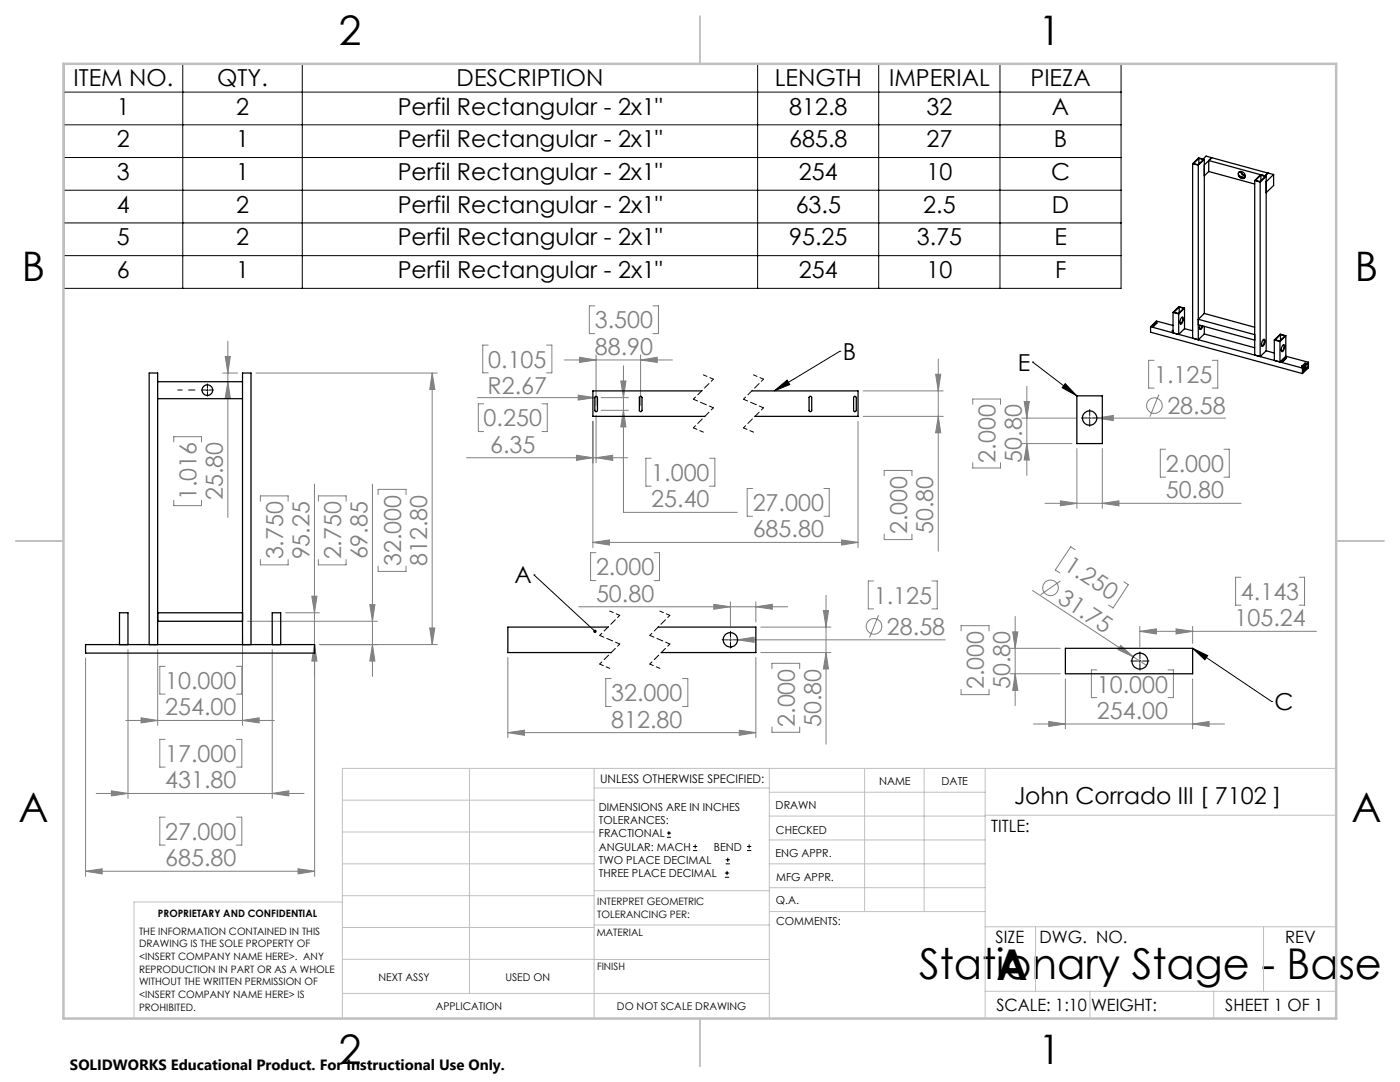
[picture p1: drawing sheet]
<svg xmlns="http://www.w3.org/2000/svg" width="279mm" height="216mm" viewBox="0 0 279 216" stroke-linecap="round" stroke-linejoin="round" font-family="sans-serif">
<g fill="none" stroke="#808080" stroke-width=".2">
<path d="M44.5 74.4h2.9M44.9 71.1h1.1l-.5 3.3zM45.5 76.2l.5 3.2h-1.1zM45.5 68.1v35.2M51.1 74.4h36.2M86.3 74.4l.5 3.3h-1zM86.3 74.4v54.2M95.3 79.3h23.7M97.4 68.9h-1.1v5.5h1.1M109.1 68.9h1v5.5h-1M112.6 71.8h21.6M115.4 78.8l3.3 .5-3.3 .5z"/>
<path d="M115.7 71.3l3.3 .5-3.3 .5zM118.7 61h-1.1v5.6h1.1M119 70.8v10.1M120 79.3h5.4M123.9 76h1l-.5 3.3zM124.4 73v29.2h22.7M127.8 70.8v10.1M127.8 71.8l3.4-.5v1zM130.3 61h1.1v5.6h-1.1M172.3 78h15.9M186.7 74.7h1l-.4 3.3zM187.3 71.6v38.4"/>
<path d="M204.9 77.1v17.8M230.3 71.9h-1.1v5.5h1.1M231.3 78.7l-1.8 4.4M241.9 71.9h1.1v5.5h-1.1M34.7 88.2v-1.1h5.5v1.1M34.7 99.8v1.1h5.5v-1.1M62.8 96.6v38.4M74.3 96.6v38.4M75.5 98.7v-1.1h5.5v1.1M93.1 91.3h32.2M96.5 80.6h-1v5.5h1M108.2 80.6h1v5.5h-1"/>
<path d="M115 90.8l3.3 .5-3.3 .6zM118.3 84.1v25.2M119 91.3l3.3-.5v1.1zM119 82.9v9.5M120 81.9h5.4M124.4 81.9l.5 3.3h-1zM130 91.4h-1.1v5.6h1.1M141.6 91.4h1.1v5.6h-1.1M150.2 97.5h-1.1v5.5h1.1M164.4 97.5h1.1v5.5h-1.1M171.2 84.1v25.2M172.3 83.1h15.9"/>
<path d="M176.5 94.9v-1h5.5v1M187.3 83.1l.4 3.3h-1zM194.1 80.7v-1.1h5.6v1.1M194.1 92.3v1.1h5.6v-1.1M203.9 83.4h10.9M203.9 88.5h10M204.4 80.1h1l-.5 3.3zM204.9 88.5l.5 3.3h-1zM211.6 99.9l3.3 .5-3.3 .5zM214.9 89.5v11.9M216 83.4h28.6M218.9 83.4l3.3-.5v1z"/>
<path d="M220 89.5v11.9M232.6 89.6h-1v5.6h1M244.3 89.6h1v5.6h-1M52 100v-1h5.5v1M52 111.7v1h5.5v-1M62.2 119h1.1l-.5 3.3zM63.5 111.7v1h5.6v-1M63.5 100v-1h5.6v1M75.5 113v1h5.5v-1M118.3 108.2l3.3-.5v1.1zM118.3 108.2h52.9M118.9 110.3h-1v5.6h1"/>
<path d="M130.6 110.3h1v5.6h-1M164.9 118.8v29.7M168 107.7l3.2 .5-3.2 .6zM174.3 115.9h-1v5.6h1M176.5 106.6v1.1h5.5v-1.1M186 115.9h1v5.6h-1M206.1 117.8l22.7 15M208.6 100.4h39.1M211.6 115.9l-3.9 2.8M214.6 109.7l-.9-.6-3.1 4.6 .9 .6M220 100.4l3.3-.5v1zM224.3 116.1l.9 .6-3.1 4.6-.9-.6"/>
<path d="M247.6 115.2h-1v5.6h1M259.3 115.2h1v5.6h-1M17.1 131.3v43.6M25.5 129.6v29.7M31.5 129.6v15.1M32.9 133h-1v5.5h1M47.2 133h1.1v5.5h-1.1M48.4 127.2v17.5M49.4 124h25.9M54.3 129.6v29.7M57 122.3h6.7M62.8 128.6l.5 3.3h-1.1z"/>
<path d="M62.8 131.3v43.6M63.8 128.6h23.5M73.8 120.6h1l-.5 3.4zM74.3 128.6l.5 3.3h-1zM85.8 125.3h1l-.5 3.3zM101.4 131.2v16M115.5 121.1h41.7M122 135.4h-1.1v5.6h1.1M136.2 135.4h1.1v5.6h-1.1M142.5 120.6l3.3 .5-3.3 .5zM144.3 127.7h44.3M145.8 120.1v4.9"/>
<path d="M147.2 127.7l3.3-.6v1.1zM150.8 131.2v16M150.8 120.1v4M150.8 121.1l3.3-.5v1zM151.8 125.1h14M151.8 130.2h14M154.1 133.4v-1h5.5v1M164.3 121.8h1l-.4 3.3zM164.9 130.2l.4 3.3h-1zM175.3 122.8l-1.8 4.4M191.8 125.9v-1.1h5.6v1.1M191.8 137.5v1.1h5.6v-1.1"/>
<path d="M201.6 134.4h10M201.6 129.4h10M202.1 126.1h1l-.5 3.3zM202.6 134.4l.5 3.4h-1zM202.6 123v17.8M212.6 135.5v10M218.9 133.7h-1.1v5.5h1.1M223.7 128.8l2.5 2.3-3.1-1.5zM227.5 126l3.3-.5v1zM227.5 125v4.1M227.5 126h35.2M233.1 133.7h1.1v5.5h-1.1"/>
<path d="M234.7 125.5l3.3 .5-3.3 .5zM238 125v3.4M238 135.5v10M19.2 158.3h41.5M22.2 157.8l3.3 .5-3.3 .5zM25.1 143.8h29.7M28.2 143.2l3.3 .6-3.3 .5zM32.9 147.5h-1v5.6h1M47.2 147.5h1.1v5.6h-1.1M48.4 143.8l3.3-.6v1.1zM54.3 158.3l3.3-.5v1zM101.4 146.2h49.4"/>
<path d="M101.4 146.2l3.3-.5v1zM147.5 145.7l3.3 .5-3.3 .5zM154.1 145.1v1h5.5v-1M206.3 144.5h38.1M209.3 144l3.3 .5-3.3 .5zM238 144.5l3.3-.5v1zM17.1 173.8l3.3-.4v1zM17.1 173.8h45.7M32.9 163.1h-1v5.5h1M47.2 163.1h1.1v5.5h-1.1M59.5 173.4l3.3 .4-3.3 .6z"/>
<circle cx="230.4" cy="80.9" r="1.56"/>
<circle cx="209.7" cy="117.3" r="1.56"/>
<circle cx="174.4" cy="125" r="1.55"/>
</g>
<g fill="none" stroke="#000" stroke-width=".2">
<path d="M12.7 12.7h211v44.8h-211zM12.7 18.4h211M36.5 12.7v44.8M60.3 12.7v44.8M151.2 12.7v44.8M175.4 12.7v44.8M199.6 12.7v44.8M12.7 24.9h211M12.7 31.4h211M12.7 38h211M12.7 44.5h211M12.7 51h211"/>
<path d="M41.2 77.9h.4M41.4 77.7v.3M154.5 78l2.6-2.2 .5 .9zM167.6 70.1h.1M167.6 70.1l-13.1 7.9M206.1 72.2h.1M206.1 72.2l8.8 6.8M212.6 76.6l2.3 2.4-2.9-1.6zM217.2 83.4h.5M217.5 83.2v.5M106.6 114.7h.1M106.6 114.7l12.1 11.3"/>
<path d="M145.5 127.7h.5M145.8 127.4v.5M227.2 131.9h.5M227.5 131.7v.5M238 129.4l3 1.4-.5 .9zM238 129.4l15.8 10.6M253.8 140h.1M133.1 167.1h.8M133.1 166.2h.8M133.5 165.8v.9M138.3 169.7h.8M138.3 168.9h.8"/>
<path d="M138.7 168.5v.8M144.7 175h.8M144.7 174.2h.8M144.8 172.4h.9M144.8 171.6h.9M145.1 173.8v.8M145.2 171.1v.9M149.1 169.7h.8M149.1 168.9h.8M149.5 168.5v.8"/>
</g>
<g fill="none" stroke="#000" stroke-width=".2" stroke-dasharray="15.2 1.3 1.3 1.3">
<path d="M41.4 77.5v-.9M41.4 78.2v.8M41.7 77.8h.9M217 83.4h-1.2M217.5 82.9v-1.2M217.5 83.9v1.2M218 83.4h1.2M145.3 127.6h-1.2M145.8 127.1v-1.1M145.8 128.1v1.2M146.3 127.6h1.2M227 131.9h-1.3"/>
<path d="M227.5 131.4v-1.3M227.5 132.4v1.3M228 131.9h1.3"/>
</g>
<path d="M41.1 77.8h-5.6" fill="none" stroke="#000" stroke-width=".2" stroke-dasharray="15.2 1.3 1.3 1.3" stroke-dashoffset="14.3"/>
<path d="M140.4 74.8l2 .9M150.4 74.8l2 .9M138.4 85.4l2 .8M148.4 85.4l2 .8M119.7 132.5l2 .9M121.7 121.9l2 .9M129.7 132.5l2 .9M131.7 121.9l2 .9" fill="none" stroke="#000" stroke-width=".2" stroke-dasharray="1.3 .6" stroke-dashoffset=".5"/>
<path d="M142.4 75.7l-4 4M152.4 75.7l-4 4M142.4 81.4l-4 4M152.4 81.4l-4 4M123.7 122.8l-4 4M123.7 128.5l-4 4M133.7 122.8l-4 4M133.7 128.5l-4 4" fill="none" stroke="#000" stroke-width=".2" stroke-dasharray="1.3 .6" stroke-dashoffset=".7"/>
<path d="M138.4 79.7l4 1.7M148.4 79.7l4 1.7M119.7 126.8l4 1.7M129.7 126.8l4 1.7" fill="none" stroke="#000" stroke-width=".2" stroke-dasharray="1.3 .6" stroke-dashoffset=".4"/>
<g fill="none" stroke="#c0c0c0" stroke-width=".2">
<path d="M68.3 159.7h50.3M93.7 153.3v44.9M118.6 153.3v49.9M118.6 157.2h34.9M153.5 153.3v49.9M153.5 158.1h43.1M172.5 153.3v28.6M184.4 153.3v28.6M196.6 153.3v49.9M266.7 153.3h-198.4v49.9M68.3 178.7h50.3M68.3 172.4h50.3"/>
<path d="M68.3 166h50.3M68.3 180h-41.6v23.2M118.6 177.7h35M153.5 167.6h43.1M153.5 162.8h43.1M153.5 172.4h43.1M153.5 177.1h43.1M196.6 162.7h70.1M68.3 198.2h85.2M68.3 191.4l85.2 .1M68.3 185.1h50.3M118.6 184.6h35"/>
<path d="M153.6 181.9h43M196.6 197.8h70.1M196.6 184.9h70.1M206.7 184.9v12.9M217.5 197.8v5.4M242.2 197.8v5.4M252.2 184.9v12.9"/>
</g>
<path d="M139.7 3.2v9.5M3.1 107.9h9.6M266.7 107.9h9.5M139.7 203.2v9.6" fill="none" stroke="#c0c0c0" stroke-width=".25"/>
<path d="M12.7 12.7h254v190.5h-254z" fill="none" stroke="#c0c0c0" stroke-width=".5"/>
<path d="M154.5 78l2.6-2.2 .5 .9zM212.6 76.6l2.3 2.4-2.9-1.6zM118.5 125.8a.34 .34 0 0 0 0 .4 .34 .34 0 0 0 .5 0l-.3-.2 .3 .2a.34 .34 0 0 0-.1-.5 .34 .34 0 0 0-.4 .1zM238 129.4l3 1.4-.5 .9z" fill="#000"/>
<g fill="#808080">
<path d="M223.7 128.8l2.5 2.3-3.1-1.5z"/>
<path d="M147.2 127.7l3.3-.6v1.1z"/>
<path d="M115.4 78.8l3.3 .5-3.3 .5z"/>
<path d="M59.5 173.4l3.3 .4-3.3 .6zM17.1 173.8l3.3-.4v1zM48.4 143.8l3.3-.6v1.1zM28.2 143.2l3.3 .6-3.3 .5zM168 107.7l3.2 .5-3.2 .6zM118.3 108.2l3.3-.5v1.1zM119 91.3l3.3-.5v1.1zM115 90.8l3.3 .5-3.3 .6z"/>
<path d="M22.2 157.8l3.3 .5-3.3 .5zM54.3 158.3l3.3-.5v1zM123.9 76h1l-.5 3.3zM124.4 81.9l.5 3.3h-1zM227.5 126l3.3-.5v1zM234.7 125.5l3.3 .5-3.3 .5z"/>
<path d="M142.5 120.6l3.3 .5-3.3 .5zM150.8 121.1l3.3-.5v1z"/>
<path d="M147.5 145.7l3.3 .5-3.3 .5zM101.4 146.2l3.3-.5v1z"/>
<path d="M62.8 128.6l.5 3.3h-1.1zM62.2 119h1.1l-.5 3.3zM85.8 125.3h1l-.5 3.3zM86.3 74.4l.5 3.3h-1z"/>
<path d="M202.6 134.4l.5 3.4h-1zM202.1 126.1h1l-.5 3.3z"/>
<path d="M44.9 71.1h1.1l-.5 3.3zM45.5 76.2l.5 3.2h-1.1z"/>
<path d="M73.8 120.6h1l-.5 3.4zM74.3 128.6l.5 3.3h-1zM186.7 74.7h1l-.4 3.3zM187.3 83.1l.4 3.3h-1zM204.4 80.1h1l-.5 3.3zM204.9 88.5l.5 3.3h-1z"/>
<path d="M164.3 121.8h1l-.4 3.3zM164.9 130.2l.4 3.3h-1z"/>
<path d="M115.7 71.3l3.3 .5-3.3 .5zM127.8 71.8l3.4-.5v1z"/>
<path d="M209.3 144l3.3 .5-3.3 .5zM238 144.5l3.3-.5v1z"/>
<path d="M211.6 99.9l3.3 .5-3.3 .5zM220 100.4l3.3-.5v1zM218.9 83.4l3.3 .5v-1z"/>
</g>
<g fill="none" stroke="#000" stroke-width=".25">
<path d="M238 32.7v34.8l1.1 .3M238 32.7l1.1 .2M238.2 32.6l1.1-1 .9 .2-1.1 1.1zM239.1 32.9v34.9M239.3 31.6v1.1M240.3 31.8v30.7M240.3 31.8l-1.2 1.1M240.3 31.8l-1.1-.3-1.2 1.2M241.2 32l11.2 3.1 .6-.6M241.2 34.2l-.9 .9M241.2 34.2l9.2 2.5M241.2 32v2.2"/>
<path d="M241.8 31.5l-1.5 1.4M241.8 31.5l-1.1-.3-.6 .5M241.8 31.5l-.6 .5M241.8 31.5l11.2 3M247.3 34.4a.76 .76 0 0 1 1 .2 .76 .76 0 0 1-.2 1 .85 .85 0 0 1-.8-.3 .85 .85 0 0 1 0-.9zM247.3 34.3a.83 .83 0 0 0 .1 1 .83 .83 0 0 0 1 .2M247.3 35.1l1.1 .3M248.5 35l-.4-.1-.4-.7 .2 .6 .6 .3M250.4 36v34.8l1.1 .4M250.4 36l1.1 .3M250.5 36l1.1-1 .9 .2-1 1zM251.5 36.3v34.9"/>
<path d="M251.6 35v1.1M252.7 35.2v34.8M252.7 35.2l-1.2 1.1M252.7 35.2l-1.1-.3-1.2 1.1M253 34.5l1.2 .3M254.2 34.8l-1.5 1.5M254.2 34.8v2.2l-1.5 1.5M31.5 76.2h16.9M31.5 79.6h16.9M118.9 79.1h.2l.1 .2v2.6a.27 .27 0 0 1-.2 .3 .27 .27 0 0 1-.3-.3v-2.7zM127.7 79.1h.3l.1 .2v2.6a.27 .27 0 0 1-.2 .3 .27 .27 0 0 1-.3-.3v-2.7zM140.1 78h-21.8v5.1h22.4"/>
<path d="M150 78h21.2v5.1h-20.5M161.5 79.2l.2-.1 .3 .2v2.6a.27 .27 0 0 1-.3 .3 .27 .27 0 0 1-.2-.3zM170.4 79.2l.2-.1 .3 .2v2.6a.27 .27 0 0 1-.3 .3 .27 .27 0 0 1-.2-.3zM214.9 79h5.1v9.5h-5.1zM229.6 65.2l30.3 8.2M229.6 65.2v1.1l30.3 8.2M230 65v.1M230.6 64.4l.3 .1-.6 .6-.3-.1M230.6 64.4l-.6 .6M230.6 64.4v.1M230.6 64.5l-.5 .6M230.7 64.5v.1"/>
<path d="M230.9 64.5h-.3M234 66l.1 .1M234 66v.1M234.1 62.3l1.1 .4M234.1 62.3v4.1l1.1 .3M234.1 64.9l-3.3-.8-1.2 1.1M234.1 65.9l-.1 .1M234.1 66l-.1 .1M234.3 62.3l1-1 .9 .2-1 1zM235.2 62.7v4M235.3 61.3v1.1M235.8 63.4l.1-.1a.85 .85 0 0 1-.1 1.3l-.1 .1a.84 .84 0 0 1 .1-1.3z"/>
<path d="M235.9 63.3a1.14 1.14 0 0 1-.3 1.3M236.4 61.5l-1.1-.3-1.2 1.1M236.4 61.5l-1.2 1.2M236.4 61.5v4.1M236.4 65.6l-1.2 1.1M236.4 65.6l1.6 .4M239.1 64.8l11.3 3.1M239.5 64.9l-.1 .5 .1 .3 .3-.1 .2-.5M239.9 65l-.2 .5-.2 .2M240.3 65.1v1.5M240.3 66.6l-1.2 1.2M240.3 62.5l10.1 2.8"/>
<path d="M240.3 62.5l-1.2 1.2 11.3 3.1M240.3 66.6l10.1 2.8M252.1 67.8l.1-.1a.78 .78 0 0 1 0 1.3l-.2 .1a1 1 0 0 1 .1-1.3zM252.2 67.7a1.17 1.17 0 0 1-.4 1.4M252.7 70l-1.2 1.2M252.7 70l1.6 .4M254.3 67.8v4.1l1.1 .3M254.3 67.8l1.1 .4M254.5 67.8l1.1-1 .9 .2-1.1 1.1zM255.4 68.2v4M255.6 66.8v1.1M255.9 72v.1"/>
<path d="M256 68.9l.2-.1a.87 .87 0 0 1-.4 1.3l-.1-.4zM256 72h.2M256.2 68.8a1.19 1.19 0 0 1-.4 1.3M256.5 71.4l.2 .1M256.5 71.4l-.6 .6M256.5 71.4v.1M256.5 71.5l-.6 .6M256.6 67l-1.2 1.2M256.6 67v4.1M256.6 71.1l-1.2 1.1M256.6 67l-1.1-.3-1.2 1.1M256.6 71.1l4.5 1.2"/>
<path d="M256.7 71.5h-.2M256.7 71.5l-.6 .6-.2-.1M259.9 73.4v1.1M260 73l.1 .1M260 73.5l1.1-1v.8l-1.1 1.1zM260.4 73.1l.7 .2M260.4 72.5h.3l-.7 .7-.2-.1M260.4 73.5h.3l-.7 .7M260.4 72.5l-.6 .6M260.4 72.5v.1M260.4 73.5v.1M260.4 72.6l-.5 .6-.1-.1"/>
<path d="M260.4 73.5l-.4 .4M260.4 73.6l-.4 .4M260.6 72.6h-.2M260.6 73.6h-.2M261.1 72.3v1.1l-1.2 1.1M261.1 72.3l-1.2 1.1M17.1 128.6h45.7v1.7h-45.7zM23.8 128.6v-6.3h1.7v6.3M29.8 128.6v-54.2h1.7v54.2M31.5 122.3h16.9M31.5 124h16.9M48.4 128.6v-54.2h1.7v54.2"/>
<path d="M54.3 128.6v-6.3h1.7v6.3M121.4 125.1h-20v5.1h20.6M131.3 125.1h19.5v5.1h-18.8M212.6 129.4h25.4v5h-25.4z"/>
<circle cx="41.4" cy="77.9" r="1.06"/>
<circle cx="217.5" cy="83.4" r="1.42"/>
<circle cx="145.7" cy="127.7" r="1.43"/>
<circle cx="227.5" cy="131.9" r="1.59"/>
</g>
<g font-size="8.5">
<text x="183.4" y="195.4">Stationary Stage - Base</text>
<text x="198.9" y="195.5">A</text>
</g>
<g font-size="8.1">
<text x="67.6" y="8.9">2</text>
<text x="207.3" y="8.9">1</text>
<text x="4.4" y="56.2">B</text>
<text x="270.4" y="56.2">B</text>
<text x="3.7" y="164.1">A</text>
<text x="269.7" y="164.1">A</text>
<text x="67.6" y="212.4">2</text>
<text x="207.3" y="212.4">1</text>
</g>
<g font-size="4.7">
<text x="14.7" y="17.2">ITEM NO.</text>
<text x="43.4" y="17.2">QTY.</text>
<text x="91.1" y="17.2">DESCRIPTION</text>
<text x="154.6" y="17.2">LENGTH</text>
<text x="177.4" y="17.2">IMPERIAL</text>
<text x="205.7" y="17.2">PIEZA</text>
<text x="23.3" y="22.9">1</text>
<text x="47.1" y="22.9">2</text>
<text x="79.4" y="22.9">Perfil Rectangular - 2x1&quot;</text>
<text x="157.5" y="22.9">812.8</text>
<text x="184.9" y="22.9">32</text>
<text x="209.9" y="22.9">A</text>
<text x="23.3" y="29.4">2</text>
<text x="47.1" y="29.4">1</text>
<text x="79.4" y="29.4">Perfil Rectangular - 2x1&quot;</text>
<text x="157.5" y="29.4">685.8</text>
<text x="184.9" y="29.4">27</text>
<text x="210.3" y="29.4">B</text>
<text x="23.3" y="35.9">3</text>
<text x="47.1" y="35.9">1</text>
<text x="79.4" y="35.9">Perfil Rectangular - 2x1&quot;</text>
<text x="159.4" y="35.9">254</text>
<text x="184.9" y="35.9">10</text>
<text x="209.8" y="35.9">C</text>
<text x="23.3" y="42.4">4</text>
<text x="47.1" y="42.4">2</text>
<text x="79.4" y="42.4">Perfil Rectangular - 2x1&quot;</text>
<text x="158.8" y="42.4">63.5</text>
<text x="184.3" y="42.4">2.5</text>
<text x="209.9" y="42.4">D</text>
<text x="23.3" y="49">5</text>
<text x="47.1" y="49">2</text>
<text x="79.4" y="49">Perfil Rectangular - 2x1&quot;</text>
<text x="157.5" y="49">95.25</text>
<text x="183" y="49">3.75</text>
<text x="210.4" y="49">E</text>
<text x="23.3" y="55.5">6</text>
<text x="47.1" y="55.5">1</text>
<text x="79.4" y="55.5">Perfil Rectangular - 2x1&quot;</text>
<text x="159.4" y="55.5">254</text>
<text x="184.9" y="55.5">10</text>
<text x="210.6" y="55.5">F</text>
<text x="168.2" y="71.8">B</text>
<text x="203.1" y="74">E</text>
<text x="102.7" y="116.4">A</text>
<text x="254.3" y="141.7">C</text>
<text x="202.4" y="160.4">John Corrado III [ 7102 ]</text>
</g>
<g font-size="4.7" fill="#808080">
<text x="118.7" y="65.5">3.500</text>
<text x="118.7" y="70.8">88.90</text>
<text x="97.4" y="73.4">0.105</text>
<text x="230.3" y="76.4">1.125</text>
<text x="97.3" y="78.6">R2.67</text>
<text x="233" y="82.7">28.58</text>
<text x="96.5" y="85.1">0.250</text>
<text x="97.8" y="90.3">6.35</text>
<text x="130" y="96">1.000</text>
<text x="198.7" y="92.3" transform="rotate(-90 198.7 92.3)">2.000</text>
<text x="203.9" y="92.3" transform="rotate(-90 203.9 92.3)">50.80</text>
<text x="232.6" y="94.2">2.000</text>
<text x="39.2" y="99.8" transform="rotate(-90 39.2 99.8)">1.016</text>
<text x="44.5" y="99.8" transform="rotate(-90 44.5 99.8)">25.80</text>
<text x="130" y="101.2">25.40</text>
<text x="150.2" y="102">27.000</text>
<text x="232.6" y="99.4">50.80</text>
<text x="150.2" y="107.2">685.80</text>
<text x="181" y="106.6" transform="rotate(-90 181 106.6)">2.000</text>
<text x="186.2" y="106.6" transform="rotate(-90 186.2 106.6)">50.80</text>
<text x="56.5" y="111.6" transform="rotate(-90 56.5 111.6)">3.750</text>
<text x="61.7" y="111.6" transform="rotate(-90 61.7 111.6)">95.25</text>
<text x="68.1" y="111.6" transform="rotate(-90 68.1 111.6)">2.750</text>
<text x="73.3" y="111.6" transform="rotate(-90 73.3 111.6)">69.85</text>
<text x="80" y="112.9" transform="rotate(-90 80 112.9)">32.000</text>
<text x="85.3" y="112.9" transform="rotate(-90 85.3 112.9)">812.80</text>
<text x="212.1" y="113.5" transform="rotate(33 212.1 113.5)">1.250</text>
<text x="119" y="114.8">2.000</text>
<text x="247.7" y="119.7">4.143</text>
<text x="119" y="120">50.80</text>
<text x="174.4" y="120.5">1.125</text>
<text x="210.8" y="120.2" transform="rotate(33 210.8 120.2)">31.75</text>
<text x="246.4" y="125">105.24</text>
<text x="177" y="126.7">28.58</text>
<text x="33" y="137.5">10.000</text>
<text x="196.4" y="137.5" transform="rotate(-90 196.4 137.5)">2.000</text>
<text x="201.6" y="137.5" transform="rotate(-90 201.6 137.5)">50.80</text>
<text x="33" y="142.7">254.00</text>
<text x="122" y="139.9">32.000</text>
<text x="218.9" y="138.2">10.000</text>
<text x="218.9" y="143.4">254.00</text>
<text x="122" y="145.2">812.80</text>
<text x="158.6" y="145.1" transform="rotate(-90 158.6 145.1)">2.000</text>
<text x="163.8" y="145.1" transform="rotate(-90 163.8 145.1)">50.80</text>
<text x="33" y="152">17.000</text>
<text x="33" y="157.3">431.80</text>
<text x="33" y="167.6">27.000</text>
<text x="33" y="172.8">685.80</text>
</g>
<g font-size="3.4">
<text x="197.8" y="166">TITLE:</text>
<text x="198.7" y="188.1">SIZE</text>
<text x="207.5" y="188.1">DWG. NO.</text>
<text x="256.5" y="188.2">REV</text>
<text x="198.8" y="201.7">SCALE: 1:10</text>
<text x="217.7" y="201.8">WEIGHT:</text>
<text x="244.5" y="201.7">SHEET 1 OF 1</text>
</g>
<text font-size="3" x="14" y="213.5">SOLIDWORKS Educational Product. For Instructional Use Only.</text>
<text font-size="2.4" x="119.8" y="156.2">UNLESS OTHERWISE SPECIFIED:</text>
<g font-size="2.2">
<text x="119.5" y="161.8">DIMENSIONS ARE IN INCHES</text>
<text x="154.8" y="161.4">DRAWN</text>
<text x="175.4" y="156.6">NAME</text>
<text x="187.9" y="156.7">DATE</text>
<text x="119.5" y="164.4">TOLERANCES:</text>
<text x="119.5" y="167.1">FRACTIONAL</text>
<text x="154.9" y="166.3">CHECKED</text>
<text x="119.5" y="169.7">ANGULAR: MACH</text>
<text x="119.5" y="172.4">TWO PLACE DECIMAL</text>
<text x="142.5" y="169.7">BEND</text>
<text x="154.8" y="171">ENG APPR.</text>
<text x="119.5" y="175">THREE PLACE DECIMAL</text>
<text x="154.9" y="175.7">MFG APPR.</text>
<text x="154.9" y="180.4">Q.A.</text>
<text x="154.9" y="184.6">COMMENTS:</text>
</g>
<g font-size="2.1">
<text x="75.5" y="195.7">NEXT ASSY</text>
<text x="100.9" y="195.7">USED ON</text>
<text x="86.9" y="201.5">APPLICATION</text>
<text x="123.1" y="201.6">DO NOT SCALE DRAWING</text>
</g>
<g font-size="2">
<text x="31.5" y="182.9">PROPRIETARY AND CONFIDENTIAL</text>
<text x="119.2" y="180.6">INTERPRET GEOMETRIC</text>
<text x="119.2" y="183.1">TOLERANCING PER:</text>
<text x="27.8" y="186.5">THE INFORMATION CONTAINED IN THIS</text>
<text x="27.8" y="189">DRAWING IS THE SOLE PROPERTY OF</text>
<text x="27.8" y="191.6">&lt;INSERT COMPANY NAME HERE&gt;. ANY</text>
<text x="119.1" y="186.7">MATERIAL</text>
<text x="27.8" y="194.1">REPRODUCTION IN PART OR AS A WHOLE</text>
<text x="27.8" y="196.6">WITHOUT THE WRITTEN PERMISSION OF</text>
<text x="119.1" y="193.5">FINISH</text>
<text x="27.8" y="199.1">&lt;INSERT COMPANY NAME HERE&gt; IS</text>
<text x="27.8" y="201.7">PROHIBITED.</text>
</g>
</svg>
